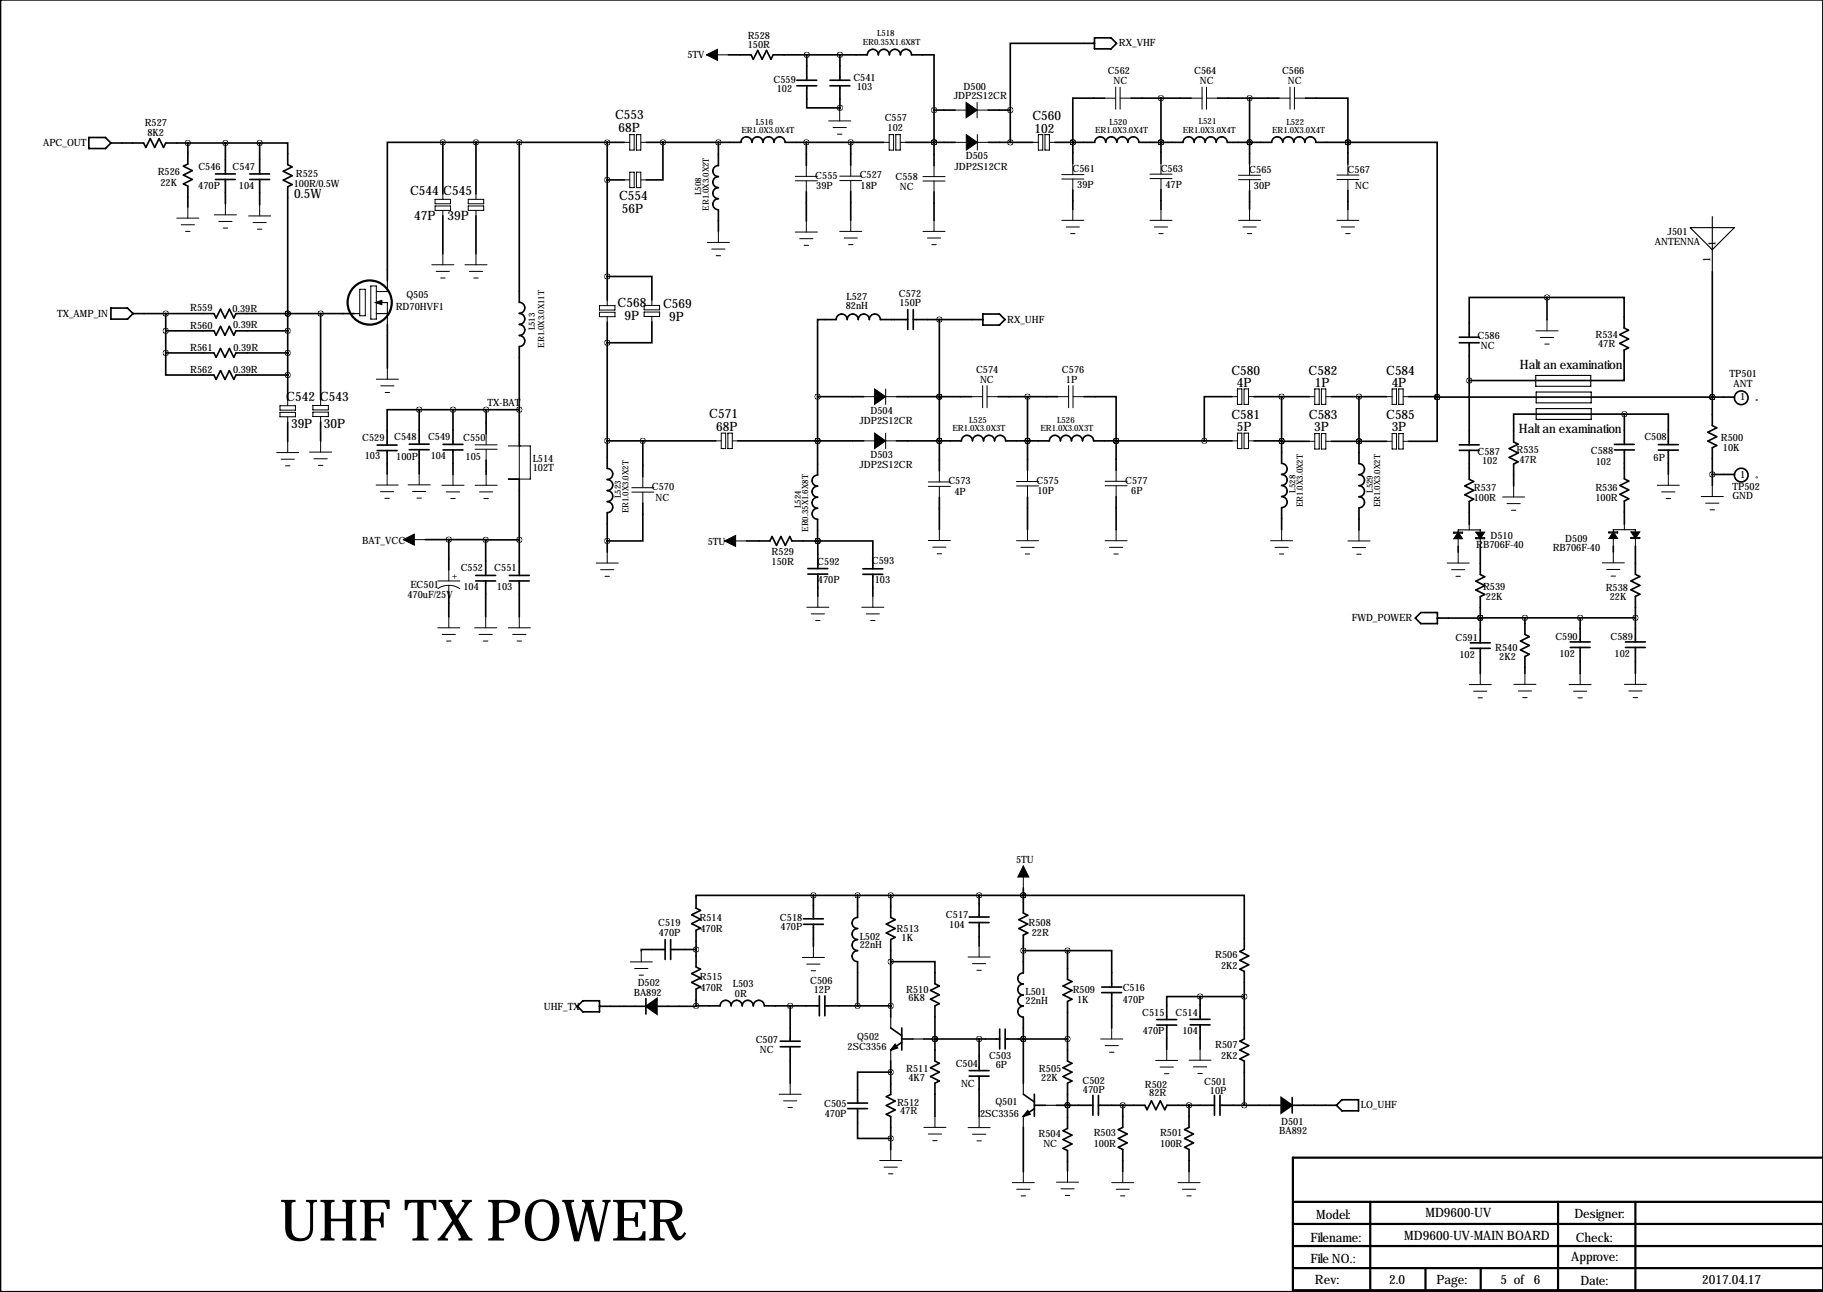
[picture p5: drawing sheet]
<svg xmlns="http://www.w3.org/2000/svg" width="419mm" height="297mm" viewBox="0 0 419 297" stroke-linecap="round" stroke-linejoin="round" font-family="sans-serif">
<g fill="none" stroke="#000" stroke-width=".51">
<path d="M.1 -.1v297.1h419v-297M297.5 276.3h121.6M315 276.3v20.3M358.2 276.3v20.3M376 276.3v20.3M419.1 266.2h-121.9v30.4h121.9M297.2 281.4h121.9M297.2 286.5h121.9M297.2 291.6h121.9M327.7 291.6v5M340.4 291.6v5"/>
<circle cx="85" cy="69.6" r="5.1"/>
</g>
<g fill="none" stroke="#000" stroke-width=".25">
<path d="M388.6 52.3h10.1l-5 5.1zM393.7 49.8v12.7M81.4 72.1h1.3M86.5 69.6h2.6v5M86.5 72.1h2.6M89.1 64.5v2.5h-2.6M353.1 86.3h12.6v2.5h-12.6zM353.2 90.1h12.6v2.5h-12.6zM353.2 93.9h12.6v2.5h-12.6zM340.3 122.3v-.5h-5.1v.8M376 122.3v-.5h-5.1v.7M204.8 233.8v2.5"/>
<path d="M209.9 238.9h2.5M204.8 241.4v2.6M235.3 249v2.6M235.3 256.7v2.5M240.3 254.1h2.6"/>
</g>
<g fill="none" stroke="#000" stroke-width=".23">
<path d="M162.4 12.6h5.1M143.5 32.7h1.3M144.8 30.9h1v3.6h-1zM144.8 39.6h1v3.5h-1zM146.3 30.9h1v3.6h-1zM146.3 39.6h1v3.5h-1zM147.3 32.7h1.3M185.4 38v2.5M190.5 27.8h5.1M191.5 29.3h3.1M192.5 30.8h1M193 25.3v2.5"/>
<path d="M195.6 38v2.5M203.1 32.7h1.3M204.4 30.9h1v3.6h-1zM205.9 30.9h1.1v3.6h-1.1zM207 32.7h1.2M214.7 38.1v2.5M219.6 25.3h2.5M219.6 32.7h2.5M224.6 23.5v3.6M224.6 25.3h2.6M224.7 32.7h2.5M224.7 30.9v3.6"/>
<path d="M237.4 32.7h1.3M238.7 30.9h1v3.6h-1zM240.2 30.9h1v3.6h-1zM241.2 32.7h1.3M246.6 37.6v2.5M253.9 22.6h2.6M256.5 20v5.1M257.5 20v5.1M257.5 22.6h2.5M266.9 37.5v2.5M273.8 22.6h2.6M276.4 20v5.1"/>
<path d="M277.4 22.6h2.5M277.4 20v5.1M287.3 37.8v2.5M294 22.6h2.6M296.6 20v5.1M297.6 22.6h2.5M297.6 20v5.1M309.9 37.7v2.5M40.6 50.2h5.1M41.7 51.7h3M42.7 53.2h1M43.2 47.6v2.6"/>
<path d="M49.3 49.4h5.1M50.3 50.9h3M51.3 52.4h1M51.8 46.8v2.6M57.1 49.6h5.1M58.2 51.2h3M59.2 52.7h1M59.7 47.1v2.5M100 47.4h3.6v1h-3.6zM100 45.8h3.6v1h-3.6zM101.8 44.6v1.2M101.8 48.4v1.2"/>
<path d="M101.8 58.3v2.6M107.6 47.4h3.6v1h-3.6zM107.6 45.8h3.6v1h-3.6zM109.4 44.6v1.2M109.4 48.4v1.2M109.4 58.3v2.6M143.5 41.4h1.3M147.3 41.4h1.3M162.6 55.7h5.1M163.6 57.3h3.1M164.6 58.8h1.1M165.2 53.2v2.5"/>
<path d="M182.8 40.5h5.1M182.8 41.6h5.1M182.8 53.4h5.1M183.8 54.9h3.1M184.9 56.4h1M185.4 41.6v2.5M185.4 50.8v2.6M193 40.5h5.1M193 41.5h5.1M193 53.2h5.1M194.1 54.7h3M195.1 56.2h1"/>
<path d="M195.6 41.5v2.6M195.6 50.7v2.5M212.2 40.6h5.1M212.2 41.6h5.1M212.2 53.2h5.1M213.2 54.7h3.1M214.2 56.2h1M214.7 41.6v2.6M214.7 50.7v2.5M244.1 40.1h5.1M244.1 41.2h5.1M244.1 50.7h5.1"/>
<path d="M245.1 52.2h3.1M246.1 53.7h1M246.6 41.2v2.5M246.6 48.1v2.6M264.4 40h5M264.4 41.1h5M264.4 50.7h5M265.4 52.2h3M266.4 53.7h1M266.9 41.1v2.5M266.9 48.1v2.6M284.7 40.3h5.1"/>
<path d="M284.7 41.3h5.1M284.7 50.7h5.1M285.8 52.2h3M286.8 53.7h1M287.3 41.3v2.6M287.3 48.1v2.6M307.3 40.2h5.1M307.3 41.3h5.1M307.3 50.7h5.1M308.4 52.2h3M309.4 53.7h1M309.9 41.3v2.5"/>
<path d="M309.9 48.1v2.6M82.7 66.5h1.3v6.1h-1.3zM85.2 65.7h1.3v7.7h-1.3zM99.3 60.9h5M100.3 62.4h3M101.3 63.9h1M106.9 60.9h5.1M107.9 62.4h3M108.9 63.9h1M137.8 71.8h3.6v1h-3.6zM137.8 70.3h3.6v1h-3.6zM139.6 69v1.3"/>
<path d="M139.6 72.8v1.3M148.1 71.7h3.5v1.1h-3.5zM148.1 70.2h3.5v1h-3.5zM149.9 68.9v1.3M149.9 72.8v1.2M353.1 76.1h5.1M354.1 77.6h3.1M355.1 79.1h1.1M355.6 73.5v2.6M64.4 94.8h3.5v1h-3.5zM64.4 93.3h3.5v1h-3.5zM66.1 92v1.3"/>
<path d="M66.1 95.8v1.3M71.9 94.8h3.6v1h-3.6zM71.9 93.2h3.6v1h-3.6zM73.7 92v1.2M73.7 95.8v1.2M86.5 87.2h5.1M87.5 88.7h3.1M88.5 90.2h1.1M89.1 84.6v2.6M111.8 99.7v2.6M165.8 99.6h1v3.5h-1zM167.3 99.6h1.1v3.5h-1.1z"/>
<path d="M198.5 91.2h2.6M203.6 91.2h2.5M203.6 89.4v3.6M203.6 99.6v3.5M223.4 91.2h2.5M225.9 88.7v5M226.9 91.2h2.6M226.9 88.7v5M243.1 91.2h2.6M245.7 88.7v5M246.7 91.2h2.5M246.7 88.7v5"/>
<path d="M283.2 91.2h1.3M284.5 89.4h1v3.6h-1zM284.5 99.6h1v3.5h-1zM286 89.4h1v3.6h-1zM286 99.6h1v3.5h-1zM287 91.2h1.3M301 91.2h1.3M302.3 89.4h1v3.6h-1zM302.3 99.7h1v3.5h-1zM303.8 89.4h1v3.6h-1zM303.8 99.7h1v3.5h-1zM304.8 91.2h1.3"/>
<path d="M318.8 91.2h1.2M320 89.4h1.1v3.6h-1.1zM320 99.7h1.1v3.5h-1.1zM321.6 89.4h1v3.6h-1zM321.6 99.7h1v3.5h-1zM322.6 91.2h1.2M63.6 104h5.1M64.6 105.6h3.1M65.6 107.1h1M66.1 101.5v2.5M71.2 103.9h5.1M72.2 105.5h3"/>
<path d="M73.2 107h1M73.7 101.4v2.5M86.5 111.5h5M87.5 113h3M88.5 114.6h1M89 109v2.5M93.8 111.5h5.1M94.8 113h3.1M95.9 114.5h1M96.4 108.9v2.6M101.6 111.6h5.1M102.6 113.1h3.1"/>
<path d="M103.6 114.6h1M104.1 109v2.6M109.2 102.3h5.1M109.2 103.3h5.1M109.2 111.6h5.1M110.2 113.1h3.1M111.3 114.6h1M111.8 103.3v2.5M111.8 109v2.6M116.8 102.5h5.1v7.6h-5.1M119.4 102.5h.1M119.4 102.5v7.6"/>
<path d="M145.2 112.1h5.1M145.2 113.1h5.1M147.8 109.6v2.5M147.8 113.1v2.6M164.5 101.4h1.3M168.4 101.4h1.2M198.5 101.4h2.6M203.6 101.4h2.5M213.4 110.8h5.1M213.4 111.8h5.1M216 108.3v2.5M216 111.8v2.6"/>
<path d="M233.7 110.7h5.1M233.7 111.7h5.1M236.2 108.2v2.5M236.2 111.7v2.6M254.1 110.7h5M254.1 111.7h5M256.6 108.1v2.6M256.6 111.7v2.5M283.2 101.4h1.3M287 101.4h1.3M301 101.5h1.3M304.8 101.5h1.3"/>
<path d="M318.8 101.5h1.2M322.6 101.5h1.2M345.4 114.3h5.1M346.5 115.8h3M347.5 117.3h1M348 111.7v2.6M381 111.6h5.1M382 113.1h3.1M383 114.6h1M383.5 109v2.6M391.1 114.2h5.1M392.1 115.7h3.1"/>
<path d="M393.1 117.2h1.1M393.7 111.6v2.6M92.7 124.1h5.1M100.6 133.6h5.1M103.2 134.6l-1.1 .1-1.4 .6M103.2 131v2.6M103.2 134.6v1.5M103.2 134.6l1.1 .1 1.4 .6M137.1 129.4h5M138.1 131h3M139.1 132.5h1M139.6 126.9v2.5"/>
<path d="M166.6 124.4h5.1M185.5 139.6h5.1M188 137.1v2.5M198.1 139.6h5.1M200.7 137.1v2.5M213.4 124.3h5.1M214.4 125.8h3.1M215.4 127.3h1.1M216 121.7v2.6M233.7 124.3h5.1M234.7 125.8h3M235.7 127.4h1"/>
<path d="M236.2 121.8v2.5M254.1 124.3h5M255.1 125.8h3M256.1 127.4h1M256.6 121.8v2.5M292.1 124.3h5.1M293.1 125.8h3.1M294.1 127.4h1M294.6 121.8v2.5M309.9 124.4h5.1M310.9 125.9h3M311.9 127.4h1"/>
<path d="M312.4 121.8v2.6M332.7 129.4h5.1M333.7 131h3.1M334.2 122.3h2v.3h-2zM334.7 132.5h1M335.2 123.9v1.7M335.2 126.9v2.5M337.8 120.6v1.2M339.3 123.6h2v.3h-2zM340.3 123.9v1.7M368.3 129.4h5.1M369.4 130.9h3"/>
<path d="M369.9 122.3h2v.2h-2zM370.4 132.4h1M370.9 123.8v1.8M370.9 126.9v2.5M373.4 120.5v1.3M375 123.6h2v.2h-2zM376 123.8v1.8M100.6 144.3h5.1M101.7 145.9h3M102.7 147.4h1M103.2 141.8v2.5M109.1 144.3h5.1"/>
<path d="M110.1 145.9h3.1M111.2 147.4h1M111.7 141.8v2.5M116.8 144.3h5.1M117.9 145.9h3M118.9 147.4h1M119.4 141.8v2.5M186.5 141.1h3M187.5 142.7h1M199.1 141.1h3.1M200.2 142.7h1M337.8 157.4h5"/>
<path d="M338.8 158.9h3M340.3 154.8v2.6M348 157.3h5.1M349 158.9h3.1M350.6 154.8v2.5M360.7 157.4h5.1M361.7 158.9h3.1M363.3 154.8v2.6M373.4 157.3h5.1M374.4 158.9h3.1M376 154.8v2.5M339.8 160.4h1"/>
<path d="M350.1 160.4h1M362.8 160.4h1M375.5 160.4h1M235.3 199.1v5.1M147.4 218.6v2.5M187 217.6v2.5M225.1 217.5v2.5M144.9 221.1h5.1M145.9 222.7h3M146.9 224.2h1M184.5 220.1h5M185.5 221.7h3"/>
<path d="M186.5 223.2h1M222.6 220h5M223.6 221.6h3M224.6 223.1h1M253 238.9h5.1M255.6 236.3v2.6M179.1 251.6h5.1M180.1 253.1h3.1M181.2 254.6h1M181.7 249v2.6M212.4 259.2h5.1M214.9 256.7v2.5"/>
<path d="M222.6 259.2h5M225.1 256.7v2.5M254.1 240.4h3M255.1 241.9h1M265.7 243.8h5.1M266.7 245.3h3M267.7 246.8h1M268.2 241.3v2.5M273.4 243.7h5M274.4 245.3h3M275.4 246.8h1M275.9 241.2v2.5"/>
<path d="M202.2 266.8h5.1M203.3 268.3h3M204.3 269.9h1M204.8 264.3v2.5M213.4 260.7h3.1M214.4 262.2h1M223.6 260.8h3M224.6 262.3h1M232.7 271.9h5.1M233.7 273.4h3.1M234.7 274.9h1.1M235.3 269.4v2.5"/>
<path d="M242.9 271.8h5.1M243.9 273.3h3M244.9 274.8h1M245.4 269.3v2.5M255.6 271.9h5.1M256.6 273.4h3M257.6 274.9h1M258.1 269.4v2.5M270.8 271.9h5.1M271.8 273.4h3.1M272.8 274.9h1.1M273.4 269.4v2.5"/>
</g>
<g fill="#000" stroke="#000" stroke-width=".23">
<path d="M162.4 12.6l2.5-1.3v2.6zM222.1 23.5l2.5 1.8-2.5 1.8zM222.1 30.9l2.6 1.8-2.6 1.8zM86.3 69.6l1.5-.6v1.1zM201.1 89.4l2.5 1.8-2.5 1.8zM201.1 99.6l2.5 1.8-2.5 1.7zM92.7 124.1l2.5-1.3v2.5zM166.6 124.4l2.5-1.3v2.5zM335.2 122.3l1 1.6h-2zM339.3 122.3h2l-1 1.6zM370.9 122.3l1 1.5h-2zM375 122.3h2l-1 1.5z"/>
<path d="M235.3 199.1l1.2 2.5h-2.5z"/>
</g>
<g fill="none" stroke="#000" stroke-width=".38">
<path d="M167.5 12.6h5.2l.5 1 1-2 1 2 1-2 1 2 .5-1h21.7a1.27 1.27 0 0 1 1.3-1.3 1.27 1.27 0 0 1 1.2 1.3 1.27 1.27 0 0 1 1.3-1.3 1.27 1.27 0 0 1 1.3 1.3 1.27 1.27 0 0 1 1.2-1.3 1.27 1.27 0 0 1 1.3 1.3 1.27 1.27 0 0 1 1.3-1.3 1.27 1.27 0 0 1 1.2 1.3h5.2v12.7M183.2 18.5h4.6M183.2 19.7h4.6M185.5 19.7v5.1h7.6M185.5 12.6v5.9M190.8 18.5h4.6M190.8 19.7h4.6M193.1 12.6v5.9M193.1 19.7v5.1M251.6 10h-19.3v15.3M251.6 8.7h3.8l1.3 1.3-1.3 1.2h-3.8zM20.4 31.6h3.8l1.3 1.3-1.3 1.2h-3.8z"/>
<path d="M25.5 32.9h7.5l.5 1 1-2 1.1 2 1-2 1 2 .5-1h21.6M43.2 32.9v4.8l-1 .5 2 1-2 1 2 1.1-2 1 1 .5v4.8M49.5 40h4.6M51.8 32.9v7.1M57.4 40h4.6M59.7 32.9h6.4v5l1.1 .5-2.1 1 2.1 1-2.1 1 2.1 1-1.1 .5v49.1M59.7 32.9v7.1M101.8 32.7h-12.7v31.8M101.8 32.7h17.6M101.8 32.7v11.9M109.4 32.7v11.9M119.4 32.7v36.8a1.27 1.27 0 0 1 1.3 1.3 1.27 1.27 0 0 1-1.3 1.2 1.27 1.27 0 0 1 1.3 1.3 1.27 1.27 0 0 1-1.3 1.3 1.27 1.27 0 0 1 1.3 1.3 1.27 1.27 0 0 1-1.3 1.2 1.27 1.27 0 0 1 1.2 1.3 1.27 1.27 0 0 1-1.2 1.3v22.8"/>
<path d="M119.4 32.7l20.2 .1M139.6 32.8v36.2M143.5 32.7l-3.9 .1M148.6 32.7h21.7a1.27 1.27 0 0 1 1.3-1.2 1.27 1.27 0 0 1 1.3 1.2 1.27 1.27 0 0 1 1.2-1.2 1.27 1.27 0 0 1 1.3 1.2 1.27 1.27 0 0 1 1.3-1.2 1.27 1.27 0 0 1 1.3 1.2 1.27 1.27 0 0 1 1.2-1.2 1.27 1.27 0 0 1 1.3 1.2h22.6M152.4 32.7v8.7h-3.8M165.2 32.7v5.4a1.27 1.27 0 0 0-1.3 1.2 1.27 1.27 0 0 0 1.3 1.3 1.27 1.27 0 0 0-1.3 1.3 1.27 1.27 0 0 0 1.3 1.2 1.27 1.27 0 0 0-1.3 1.3 1.27 1.27 0 0 0 1.3 1.3 1.27 1.27 0 0 0-1.3 1.3 1.27 1.27 0 0 0 1.3 1.2v5M185.4 32.7v5.3M193.1 24.8l-.1 .5M195.6 32.7v5.3M208.2 32.7h11.4M214.7 32.7h.1M214.7 25.3v12.8"/>
<path d="M214.7 25.3h4.9M227.2 25.3h5.1M227.2 32.7h10.2M232.3 25.3v7.4M242.5 32.7h9.2a1.27 1.27 0 0 1 1.2-1.2 1.27 1.27 0 0 1 1.3 1.2 1.27 1.27 0 0 1 1.3-1.2 1.27 1.27 0 0 1 1.2 1.2 1.27 1.27 0 0 1 1.3-1.2 1.27 1.27 0 0 1 1.3 1.2 1.27 1.27 0 0 1 1.3-1.2 1.27 1.27 0 0 1 1.2 1.2h10.2a1.27 1.27 0 0 1 1.3-1.2 1.27 1.27 0 0 1 1.2 1.2 1.27 1.27 0 0 1 1.3-1.2 1.27 1.27 0 0 1 1.3 1.2 1.27 1.27 0 0 1 1.2-1.2 1.27 1.27 0 0 1 1.3 1.2 1.27 1.27 0 0 1 1.3-1.2 1.27 1.27 0 0 1 1.2 1.2h10.3a1.27 1.27 0 0 1 1.2-1.2 1.27 1.27 0 0 1 1.3 1.2 1.27 1.27 0 0 1 1.3-1.2 1.27 1.27 0 0 1 1.2 1.2 1.27 1.27 0 0 1 1.3-1.2 1.27 1.27 0 0 1 1.3 1.2 1.27 1.27 0 0 1 1.2-1.2 1.27 1.27 0 0 1 1.3 1.2h7.4M246.6 32.7h.1M246.6 32.7v4.9M253.9 22.6h-7.3v10.1M260 22.6h13.8M266.9 32.7h.1M266.9 22.6v14.9M279.9 22.6h14.1"/>
<path d="M287.3 32.7h.1M287.3 22.6v15.2M300.1 22.6h9.8v10.1M309.9 32.7h.1M309.9 32.7h20.5v58.6M309.9 32.7v5M49.5 41.3h4.6M51.8 41.3v5.5M57.4 41.3h4.6M59.7 41.3v5.8M101.8 49.6v8.7M109.4 49.6v8.7"/>
<path d="M139.6 41.4h3.9M185.4 44.1v6.7M195.6 44.1v6.6M214.7 44.2v6.5M246.6 43.7v4.4M266.9 43.6v4.5M287.3 43.9v4.2M309.9 43.8v4.3M25.5 70.8h3.8l1.3 1.3-1.3 1.3h-3.8zM30.6 72.1h18.6l.5 1 1-2 1 2 1-2 1 2 .6-1h27.1M38.1 76.1h11.1l.5 1 1-2.1 1 2.1 1-2.1 1 2.1 .6-1h11.8M38.1 72.1v9"/>
<path d="M66.1 72.1h.1M73.7 72.1v19.9M89.1 74.6v10M139.6 74.1v33.6a1.27 1.27 0 0 1 1.3 1.3 1.27 1.27 0 0 1-1.3 1.2 1.27 1.27 0 0 1 1.3 1.3 1.27 1.27 0 0 1-1.3 1.3 1.27 1.27 0 0 1 1.3 1.3 1.27 1.27 0 0 1-1.3 1.2 1.27 1.27 0 0 1 1.3 1.3 1.27 1.27 0 0 1-1.3 1.3v9M139.6 63.6h10.3v5.3M149.9 74v4.8h-10.3M208.7 73.5h-6.3a1.27 1.27 0 0 0-1.3-1.3 1.27 1.27 0 0 0-1.3 1.3 1.27 1.27 0 0 0-1.2-1.3 1.27 1.27 0 0 0-1.3 1.3 1.27 1.27 0 0 0-1.3-1.3 1.27 1.27 0 0 0-1.2 1.3 1.27 1.27 0 0 0-1.3-1.3 1.27 1.27 0 0 0-1.3 1.3h-4.2v17.7M208.7 71.2v4.6M210 73.5h16M210 71.2v4.6M216 73.5v34.8M226 72.2h3.8l1.2 1.3-1.2 1.2h-3.8z"/>
<path d="M335.5 77.5h4.6M335.5 78.8h4.6M337.8 78.8v23.5M355.6 68.4h17.8v7l1 .5-2 1 2 1-2 1.1 2 1-1 .5v7h-35.6M355.6 68.4h-17.8v9.1M355.6 68.4v5.1M393.7 62.5v35.4l1 .5-2.1 1 2.1 1-2.1 1 2.1 1-1 .5v8.7M38.1 81.1h11.1l.5 1.1 1-2.1 1 2.1 1-2.1 1 2.1 .6-1.1h11.8M38.1 81.1v5.1h11.1l.5 1 1-2 1 2 1-2 1 2 .6-1h11.8M66.1 97.1v4.4M73.7 97v4.4M96.4 94.2h-7.4v8.1"/>
<path d="M96.4 94.2v7.9M96.4 94.2h23M104.1 94.2v8M111.8 94.2v5.5M188 91.2v18a1.27 1.27 0 0 0-1.3 1.3 1.27 1.27 0 0 0 1.3 1.3 1.27 1.27 0 0 0-1.3 1.2 1.27 1.27 0 0 0 1.3 1.3 1.27 1.27 0 0 0-1.3 1.3 1.27 1.27 0 0 0 1.3 1.3 1.27 1.27 0 0 0-1.3 1.2 1.27 1.27 0 0 0 1.3 1.3v5M188 91.2h10.5M206.1 91.2h17.3M216 91.2h.1M229.5 91.2h13.6M236.2 91.2v17M249.2 91.2h7.4v10.2M283.2 91.2h-6.3v10.2"/>
<path d="M288.3 91.2h12.7M294.6 91.2v15.3a1.27 1.27 0 0 1 1.3 1.3 1.27 1.27 0 0 1-1.3 1.3 1.27 1.27 0 0 1 1.3 1.2 1.27 1.27 0 0 1-1.3 1.3 1.27 1.27 0 0 1 1.3 1.3 1.27 1.27 0 0 1-1.3 1.3 1.27 1.27 0 0 1 1.3 1.2 1.27 1.27 0 0 1-1.3 1.3v5.1M306.1 91.2h12.7M312.4 91.2v15.4a1.27 1.27 0 0 1 1.3 1.3 1.27 1.27 0 0 1-1.3 1.2 1.27 1.27 0 0 1 1.3 1.3 1.27 1.27 0 0 1-1.3 1.3 1.27 1.27 0 0 1 1.3 1.2 1.27 1.27 0 0 1-1.3 1.3 1.27 1.27 0 0 1 1.3 1.3 1.27 1.27 0 0 1-1.3 1.2v5.1M323.8 91.2l6.6 .1M330.4 91.3v10.2h-6.6M330.4 91.3h.1M330.4 91.3h68.4M373.4 95.2h-25.4v6.4l1 .5-2 1 2 1.1-2 1 2 1-1 .5v5M373.4 95.2h10.1v7M373.4 95.2v7M393.7 91.3h.1"/>
<path d="M86.7 103.6h4.6M86.7 102.3h4.6M89 103.6v5.4M94.1 102.1h4.6M94.1 103.4h4.6M96.4 103.4v5.5M101.9 102.2h4.5M101.9 103.4h4.5M104.1 103.4v5.6M111.8 105.8v3.2M119.4 110.1v22.2M139.6 101.4h24.9"/>
<path d="M147.8 115.7v8.7h-8.2M147.8 101.4v8.2M169.6 101.4h28.9M188 101.4h.1M206.1 101.4h14.9a1.27 1.27 0 0 1 1.3-1.3 1.27 1.27 0 0 1 1.3 1.3 1.27 1.27 0 0 1 1.2-1.3 1.27 1.27 0 0 1 1.3 1.3 1.27 1.27 0 0 1 1.3-1.3 1.27 1.27 0 0 1 1.3 1.3 1.27 1.27 0 0 1 1.2-1.3 1.27 1.27 0 0 1 1.3 1.3h10a1.27 1.27 0 0 1 1.3-1.3 1.27 1.27 0 0 1 1.3 1.3 1.27 1.27 0 0 1 1.3-1.3 1.27 1.27 0 0 1 1.2 1.3 1.27 1.27 0 0 1 1.3-1.3 1.27 1.27 0 0 1 1.3 1.3 1.27 1.27 0 0 1 1.2-1.3 1.27 1.27 0 0 1 1.3 1.3h31.8M216 101.4h.1M216 114.4v7.3M236.2 101.4h.1M236.2 114.3v7.5M256.6 101.4h.1M256.6 101.4v6.7M256.6 114.2v7.6"/>
<path d="M288.3 101.4h6.3M294.6 101.5h6.4M306.1 101.5h12.7M312.4 101.5h.1M335.5 102.3h4.6M335.5 103.5h4.6M337.8 103.5v6.7l1 .5-2 1 2 1-2 1.1 2 1-1 .5v5.3M371.1 102.2h4.6M371.1 103.4h4.6M373.4 103.4v6.7l1 .5-2 1 2 1-2 1.1 2 1-1 .5v5.3M381.3 102.2h4.5M381.3 103.5h4.5"/>
<path d="M383.5 103.5v5.5M393.7 109.1h5.1M97.8 124.1h5.4M103.2 124.1h8.5M103.2 124.1v6.9M103.2 136.1v5.7M109.4 132.3h4.5M109.4 133.6h4.5M111.7 124.1v8.2M111.7 133.6v8.2M111.7 124.1h7.7M117.1 132.3h4.6"/>
<path d="M117.1 133.6h4.6M119.4 133.6v8.2M171.7 124.4h5.3l.5-1 1 2 1-2 1 2 1.1-2 .5 1h5.9M185.7 130.7h4.6M185.7 132h4.6M188 124.4h12.7v6.4M188 124.4v6.3M188 132v5.1M198.4 132h4.5M198.4 130.8h4.5M200.7 132v5.1M335.2 125.6v1.3"/>
<path d="M340.3 125.6v6.5l1 .5-2 1 2 1-2 1 2 1.1-1 .5v10.6M370.9 125.6v1.3M376 125.6v6.4l1 .5-2 1.1 2 1-2 1 2 1-1 .5v10.5M326.6 140.8h3.9v2.6h-3.9l-1.2-1.3zM338 149.1h4.6M338 147.8h4.6M340.3 142l-9.8 .1M340.3 142h.1M340.3 149.1v5.7M340.3 142h35.7M350.6 142v3.9l1 .5-2 1 2 1-2 1 2 1-1 .5v3.9M361 148.9h4.6"/>
<path d="M361 147.6h4.6M363.3 142v5.6M363.3 148.9v5.9M373.7 148.9h4.6M373.7 147.6h4.6M376 148.9v5.9M152.9 218.3h-5.5v.3M152.9 216v4.6M154.2 218.3h5.8M154.2 216v4.6M184.7 212.5h4.6M184.7 211.2h4.6"/>
<path d="M187 205.9h-27v2.9l1 .5-2 1 2 1-2 1.1 2 1-1 .5v8.4l1 .5-2 1 2 1.1-2 1 2 1-1 .5v3.9M187 205.9v5.3M187 212.5v5.1M187 205.9h48.3M197.2 205.9v5a1.27 1.27 0 0 0-1.3 1.3 1.27 1.27 0 0 0 1.3 1.3 1.27 1.27 0 0 0-1.3 1.2 1.27 1.27 0 0 0 1.3 1.3 1.27 1.27 0 0 0-1.3 1.3 1.27 1.27 0 0 0 1.3 1.3 1.27 1.27 0 0 0-1.3 1.2 1.27 1.27 0 0 0 1.3 1.3v10.2M204.8 205.9v5l1 .5-2 1.1 2 1-2 1 2 1-1 .5v17.8M222.8 212.1h4.6M222.8 210.8h4.6M225.1 205.9v4.9M225.1 212.1v5.4M235.3 204.2v5.7l1 .5-2.1 1 2.1 1.1-2.1 1 2.1 1-1 .5v8.7a1.27 1.27 0 0 0-1.3 1.3 1.27 1.27 0 0 0 1.3 1.2 1.27 1.27 0 0 0-1.3 1.3 1.27 1.27 0 0 0 1.3 1.3 1.27 1.27 0 0 0-1.3 1.2 1.27 1.27 0 0 0 1.3 1.3 1.27 1.27 0 0 0-1.3 1.3 1.27 1.27 0 0 0 1.3 1.2v15.2M235.3 205.9h.1"/>
<path d="M235.3 205.9h50.8v12.3l-1.1 .6 2.1 1-2.1 1 2.1 1-2.1 1 1.1 .5v15.6l-1.1 .5 2.1 1-2.1 1 2.1 1-2.1 1 1.1 .6v10.1M235.3 218.6h10.1M245.4 218.6h10.2v8.3M245.4 218.6v6.6l1 .5-2 1 2 1-2 1 2 1-1 .5v13.8l1 .5-2 1 2 1-2 1 2 1-1 .5v10.4l-1 .6 2 1-2 1 2 1-2 1 1 .5v4.8M132.7 231.4l1.3-1.3h3.8v2.5h-3.8zM137.8 231.4h10.7M148.5 229.6v3.5M160 231.3h5.6a1.27 1.27 0 0 1 1.2-1.3 1.27 1.27 0 0 1 1.3 1.3 1.27 1.27 0 0 1 1.3-1.3 1.27 1.27 0 0 1 1.2 1.3 1.27 1.27 0 0 1 1.3-1.3 1.27 1.27 0 0 1 1.3 1.3 1.27 1.27 0 0 1 1.2-1.3 1.27 1.27 0 0 1 1.3 1.3h12.7M160 231.3l-9 .1M179.4 239.4h4.5M181.7 231.3v8.1M188.4 229v4.5"/>
<path d="M189.6 231.3h15.2M189.6 229v4.5M204.8 221.1h10.1v5.1l1.1 .5-2.1 1 2.1 1-2.1 1 2.1 1-1.1 .6v12.7l1.1 .5-2.1 1 2.1 1-2.1 1 2.1 1-1.1 .5v7.7M204.8 236.3l2.5 1.8M207.3 238.9h2.6M207.3 236.3v5.1M207.3 239.6l-2.5 1.8M212.4 238.9h17.4M214.9 238.9h.1M225.1 238.9v7.2M229.8 236.6v4.6M231.1 238.9h14.3"/>
<path d="M231.1 236.6v4.6M235.3 238.9h.1M253.3 226.9h4.6M253.3 228.2h4.6M255.6 228.2v8.1M265.9 234.4h4.6M265.9 235.7h4.6M268.2 235.7v5.6M273.6 234.4h4.6M273.6 235.6h4.6M275.9 229.1h-7.7v5.3M275.9 229.1v5.3"/>
<path d="M275.9 235.6v5.6M275.9 229.1h10.2M179.4 240.7h4.5M181.7 240.7v8.3M194.9 254.9h4.5M194.9 253.6h4.5M197.2 254.9v6.8h7.6M204.8 246.5h-7.6v7.1M204.8 244v7.6l-1 .5 2 1-2 1.1 2 1-2 1 1 .5v7.6M222.8 246.1h4.6M222.8 247.4h4.6M225.1 247.4v9.3"/>
<path d="M235.3 251.6l2.5 1.8M235.3 259.2v10.2M237.8 254.1h2.5M237.8 251.6v5.1M237.8 254.9l-2.5 1.8M242.9 254.1h8.4M245.4 254.1h.1M251.3 251.8v4.6M252.5 254.1h10.7l.5 1 1-2 1 2 1.1-2 1 2 .5-1h10.9M252.5 251.8v4.6M258.1 254.1v5.1l-1 .5 2 1-2 1 2 1-2 1.1 1 .5v5.1M273.4 254.1v5.1l-1.1 .5 2.1 1-2.1 1 2.1 1-2.1 1.1 1.1 .5v5.1"/>
<path d="M279.2 251.8v4.6M280.5 254.1h14M280.5 251.8v4.6M297.1 254.1h10.1M297.1 252.3v3.6M307.2 254.1l1.3-1.3h3.8v2.6h-3.8z"/>
<circle cx="400.3" cy="91.5" r="1.57"/>
<circle cx="403.9" cy="92" r=".05"/>
<circle cx="400.3" cy="109.2" r="1.57"/>
<circle cx="403.9" cy="109.7" r=".05"/>
</g>
<path d="M148.5 231.4l2.5-1.8v3.5zM205.8 240.1l.5 .8-1.5 .5zM236.3 255.4l.5 .7-1.5 .6zM294.5 252.3l2.6 1.8-2.6 1.8z" fill="#000" stroke="#000" stroke-width=".38"/>
<path d="M104.1 94.2a.05 .05 0 0 0 .1 0 .05 .05 0 0 0-.1 0zM235.2 238.9a.05 .05 0 0 0 .1 0 .05 .05 0 0 0-.1 0zM258.1 254.1a.05 .05 0 0 0 .1 0 .05 .05 0 0 0-.1 0zM245.4 254.1a.05 .05 0 0 0 .1 0 .05 .05 0 0 0-.1 0zM204.7 246.5a.05 .05 0 0 0 .1 0 .05 .05 0 0 0-.1 0zM235.2 238.9a.05 .05 0 0 0 .1 0 .05 .05 0 0 0-.1 0zM245.4 238.9a.05 .05 0 0 0 .1 0 .05 .05 0 0 0-.1 0zM245.4 218.6a.05 .05 0 0 0 .1 0 .05 .05 0 0 0-.1 0zM235.2 218.6a.05 .05 0 0 0 .1 0 .05 .05 0 0 0-.1 0zM204.7 261.7a.05 .05 0 0 0 .1 0 .05 .05 0 0 0-.1 0zM204.7 231.3a.05 .05 0 0 0 .1 0 .05 .05 0 0 0-.1 0zM204.7 221.1a.05 .05 0 0 0 .1 0 .05 .05 0 0 0-.1 0zM197.1 231.3a.05 .05 0 0 0 .1 0 .05 .05 0 0 0-.1 0zM197.1 205.9a.05 .05 0 0 0 .1 0 .05 .05 0 0 0-.1 0zM235.2 205.9a.05 .05 0 0 0 .1 0 .05 .05 0 0 0-.1 0zM214.9 238.9a.05 .05 0 0 0 .1 0 .05 .05 0 0 0-.1 0zM273.3 254.1a.05 .05 0 0 0 .1 0 .05 .05 0 0 0-.1 0zM235.2 205.9a.05 .05 0 0 0 .1 0 .05 .05 0 0 0-.1 0zM225 205.9a.05 .05 0 0 0 .1 0 .05 .05 0 0 0-.1 0zM204.7 205.9a.05 .05 0 0 0 .1 0 .05 .05 0 0 0-.1 0zM275.8 229.1a.05 .05 0 0 0 .1 0 .05 .05 0 0 0-.1 0zM225 238.9a.05 .05 0 0 0 .1 0 .05 .05 0 0 0-.1 0zM214.9 238.9a.05 .05 0 0 0 .1 0 .05 .05 0 0 0-.1 0zM286 229.1a.05 .05 0 0 0 .1 0 .05 .05 0 0 0-.1 0zM111.6 124.1a.05 .05 0 0 0 .1 0 .05 .05 0 0 0-.1 0zM236.2 101.4a.05 .05 0 0 0 .1 0 .05 .05 0 0 0-.1 0zM256.5 101.4a.05 .05 0 0 0 .1 0 .05 .05 0 0 0-.1 0zM215.9 101.4a.05 .05 0 0 0 .1 0 .05 .05 0 0 0-.1 0zM236.2 91.2a.05 .05 0 0 0 .1 0 .05 .05 0 0 0-.1 0zM276.8 101.4a.05 .05 0 0 0 .1 0 .05 .05 0 0 0-.1 0zM287.2 32.7a.05 .05 0 0 0 .1 0 .05 .05 0 0 0-.1 0zM246.6 32.7a.05 .05 0 0 0 .1 0 .05 .05 0 0 0-.1 0zM287.2 32.7a.05 .05 0 0 0 .1 0 .05 .05 0 0 0-.1 0zM287.2 22.6a.05 .05 0 0 0 .1 0 .05 .05 0 0 0-.1 0zM246.6 32.7a.05 .05 0 0 0 .1 0 .05 .05 0 0 0-.1 0zM103.1 124.1a.05 .05 0 0 0 .1 0 .05 .05 0 0 0-.1 0zM119.3 32.7a.05 .05 0 0 0 .1 0 .05 .05 0 0 0-.1 0zM109.4 32.7a.05 .05 0 0 0 .1 0 .05 .05 0 0 0-.1 0zM286 254.1a.05 .05 0 0 0 .1 0 .05 .05 0 0 0-.1 0zM294.6 101.4a.05 .05 0 0 0 .1 0 .05 .05 0 0 0-.1 0zM294.6 101.5a.05 .05 0 0 0 .1 0 .05 .05 0 0 0-.1 0zM214.7 32.7a.05 .05 0 0 0 .1 0 .05 .05 0 0 0-.1 0zM232.2 32.7a.05 .05 0 0 0 .1 0 .05 .05 0 0 0-.1 0zM185.3 32.7a.05 .05 0 0 0 .1 0 .05 .05 0 0 0-.1 0zM393.6 91.3a.05 .05 0 0 0 .1 0 .05 .05 0 0 0-.1 0zM393.6 91.3a.05 .05 0 0 0 .1 0 .05 .05 0 0 0-.1 0zM393.6 109.1a.05 .05 0 0 0 .1 0 .05 .05 0 0 0-.1 0zM312.4 101.5a.05 .05 0 0 0 .1 0 .05 .05 0 0 0-.1 0zM214.7 32.7a.05 .05 0 0 0 .1 0 .05 .05 0 0 0-.1 0zM245.4 254.1a.05 .05 0 0 0 .1 0 .05 .05 0 0 0-.1 0zM96.3 94.2a.05 .05 0 0 0 .1 0 .05 .05 0 0 0-.1 0zM119.3 124.1a.05 .05 0 0 0 .1 0 .05 .05 0 0 0-.1 0zM294.6 91.2a.05 .05 0 0 0 .1 0 .05 .05 0 0 0-.1 0zM312.4 101.5a.05 .05 0 0 0 .1 0 .05 .05 0 0 0-.1 0zM312.4 91.2a.05 .05 0 0 0 .1 0 .05 .05 0 0 0-.1 0zM165.1 32.7a.05 .05 0 0 0 .1 0 .05 .05 0 0 0-.1 0zM195.5 32.7a.05 .05 0 0 0 .1 0 .05 .05 0 0 0-.1 0zM147.7 101.4a.05 .05 0 0 0 .1 0 .05 .05 0 0 0-.1 0zM111.7 94.2a.05 .05 0 0 0 .1 0 .05 .05 0 0 0-.1 0zM119.3 94.2a.05 .05 0 0 0 .1 0 .05 .05 0 0 0-.1 0zM186.9 205.9a.05 .05 0 0 0 .1 0 .05 .05 0 0 0-.1 0zM160 218.3a.05 .05 0 0 0 .1 0 .05 .05 0 0 0-.1 0zM181.6 231.3a.05 .05 0 0 0 .1 0 .05 .05 0 0 0-.1 0zM160 231.3a.05 .05 0 0 0 .1 0 .05 .05 0 0 0-.1 0zM373.4 95.2a.05 .05 0 0 0 .1 0 .05 .05 0 0 0-.1 0zM73.7 72.1a.05 .05 0 0 0 .1 0 .05 .05 0 0 0-.1 0zM66.1 72.1a.05 .05 0 0 0 .1 0 .05 .05 0 0 0-.1 0zM66.1 72.1a.05 .05 0 0 0 .1 0 .05 .05 0 0 0-.1 0zM66.1 86.2a.05 .05 0 0 0 .1 0 .05 .05 0 0 0-.1 0zM66.1 81.1a.05 .05 0 0 0 .1 0 .05 .05 0 0 0-.1 0zM66.1 76.1a.05 .05 0 0 0 .1 0 .05 .05 0 0 0-.1 0zM193 12.6a.05 .05 0 0 0 .1 0 .05 .05 0 0 0-.1 0zM193 24.8a.05 .05 0 0 0 .1 0 .05 .05 0 0 0-.1 0zM185.4 12.6a.05 .05 0 0 0 .1 0 .05 .05 0 0 0-.1 0zM236.2 101.4a.05 .05 0 0 0 .1 0 .05 .05 0 0 0-.1 0zM256.5 101.4a.05 .05 0 0 0 .1 0 .05 .05 0 0 0-.1 0zM187.9 124.4a.05 .05 0 0 0 .1 0 .05 .05 0 0 0-.1 0zM188 124.4a.05 .05 0 0 0 .1 0 .05 .05 0 0 0-.1 0zM187.9 101.4a.05 .05 0 0 0 .1 0 .05 .05 0 0 0-.1 0zM187.9 101.4a.05 .05 0 0 0 .1 0 .05 .05 0 0 0-.1 0zM215.9 101.4a.05 .05 0 0 0 .1 0 .05 .05 0 0 0-.1 0zM215.9 91.2a.05 .05 0 0 0 .1 0 .05 .05 0 0 0-.1 0zM337.7 87.5a.05 .05 0 0 0 .1 0 .05 .05 0 0 0-.1 0zM355.6 68.4a.05 .05 0 0 0 .1 0 .05 .05 0 0 0-.1 0zM340.3 142a.05 .05 0 0 0 .1 0 .05 .05 0 0 0-.1 0zM340.3 142a.05 .05 0 0 0 .1 0 .05 .05 0 0 0-.1 0zM375.9 142a.05 .05 0 0 0 .1 0 .05 .05 0 0 0-.1 0zM350.5 142a.05 .05 0 0 0 .1 0 .05 .05 0 0 0-.1 0zM363.2 142a.05 .05 0 0 0 .1 0 .05 .05 0 0 0-.1 0zM215.9 73.5a.05 .05 0 0 0 .1 0 .05 .05 0 0 0-.1 0zM215.9 91.2a.05 .05 0 0 0 .1 0 .05 .05 0 0 0-.1 0zM187.9 91.2a.05 .05 0 0 0 .1 0 .05 .05 0 0 0-.1 0zM214.7 25.3a.05 .05 0 0 0 .1 0 .05 .05 0 0 0-.1 0zM232.2 25.3a.05 .05 0 0 0 .1 0 .05 .05 0 0 0-.1 0zM59.6 32.9a.05 .05 0 0 0 .1 0 .05 .05 0 0 0-.1 0zM51.8 32.9a.05 .05 0 0 0 .1 0 .05 .05 0 0 0-.1 0zM43.1 32.9a.05 .05 0 0 0 .1 0 .05 .05 0 0 0-.1 0zM309.8 32.7a.05 .05 0 0 0 .1 0 .05 .05 0 0 0-.1 0zM309.8 32.7a.05 .05 0 0 0 .1 0 .05 .05 0 0 0-.1 0z" fill="#000" stroke="#000" stroke-width="1.3"/>
<text font-size="13.2" x="64.2" y="285.2">UHF TX POWER</text>
<g font-size="3">
<text x="141.4" y="27.3">C553</text>
<text x="237.3" y="27.6">C560</text>
<text x="142.2" y="30.2">68P</text>
<text x="237.8" y="30.5">102</text>
<text x="67.6" y="45.5">0.5W</text>
<text x="94.3" y="44.9">C544 C545</text>
<text x="142.3" y="46">C554</text>
<text x="95.3" y="50.6">47P</text>
<text x="102.9" y="50.7">39P</text>
<text x="143" y="48.9">56P</text>
<text x="142" y="70.6">C568</text>
<text x="152.5" y="70.9">C569</text>
<text x="143.6" y="73.6">9P</text>
<text x="153.9" y="73.8">9P</text>
<text x="283.1" y="86.1">C580</text>
<text x="284.4" y="88.9">4P</text>
<text x="300.8" y="86.2">C582</text>
<text x="302.3" y="88.9">1P</text>
<text x="318.7" y="86.1">C584</text>
<text x="319.9" y="88.9">4P</text>
<text x="349.4" y="84.8">Halt an examination</text>
<text x="65.8" y="92.2">C542 C543</text>
<text x="66.9" y="98.5">39P</text>
<text x="74.5" y="98.4">30P</text>
<text x="163" y="96.1">C571</text>
<text x="164.6" y="99">68P</text>
<text x="283.1" y="96.3">C581</text>
<text x="284.4" y="99">5P</text>
<text x="300.9" y="96.4">C583</text>
<text x="302.2" y="99.1">3P</text>
<text x="318.7" y="96.4">C585</text>
<text x="319.9" y="99.1">3P</text>
<text x="349.2" y="99.6">Halt an examination</text>
<text x="302.6" y="280.2">Model:</text>
<text x="327.7" y="279.9">MD9600-UV</text>
<text x="362" y="280.1">Designer:</text>
<text x="301.3" y="285.5">Filename:</text>
<text x="322.8" y="285.1">MD9600-UV-MAIN BOARD</text>
<text x="362.3" y="285.5">Check:</text>
<text x="301.3" y="290.3">File NO.:</text>
<text x="361.2" y="290">Approve:</text>
<text x="302.3" y="295.1">Rev:</text>
<text x="319.3" y="295.3">2.0</text>
<text x="330.3" y="295.1">Page:</text>
<text x="345" y="295.1">5 of 6</text>
<text x="363.3" y="295.4">Date:</text>
<text x="391.3" y="295.2">2017.04.17</text>
</g>
<g font-size="2.3">
<text x="171.9" y="8.9">R528</text>
<text x="171.9" y="11">150R</text>
<text x="257.2" y="10.5">RX_VHF</text>
<text x="158" y="13.2">5TV</text>
<text x="254.7" y="17.1">C562</text>
<text x="274.5" y="17.1">C564</text>
<text x="294.7" y="17.1">C566</text>
<text x="177.9" y="19.1">C559</text>
<text x="178.6" y="21.2">102</text>
<text x="196.2" y="18.6">C541</text>
<text x="197" y="20.7">103</text>
<text x="219.3" y="22.7">JDP2S12CR</text>
<text x="221.5" y="20.7">D500</text>
<text x="256" y="19.4">NC</text>
<text x="275.8" y="19.4">NC</text>
<text x="296.1" y="19.4">NC</text>
<text x="33.3" y="29.1">R527</text>
<text x="203.4" y="27.7">C557</text>
<text x="9.9" y="33.6">APC_OUT</text>
<text x="33.9" y="31.2">8K2</text>
<text x="204.1" y="30.1">102</text>
<text x="36.3" y="40.2">R526</text>
<text x="45.6" y="39">C546</text>
<text x="53.5" y="39">C547</text>
<text x="68" y="40.6">R525</text>
<text x="187.4" y="41.1">C555</text>
<text x="197.7" y="41">C527</text>
<text x="205.9" y="41.5">C558</text>
<text x="219.4" y="39.1">JDP2S12CR</text>
<text x="222" y="36.6">D505</text>
<text x="246.6" y="39.6">C561</text>
<text x="266.8" y="39.5">C563</text>
<text x="287.2" y="39.8">C565</text>
<text x="309.8" y="39.7">C567</text>
<text x="36.9" y="42.7">22K</text>
<text x="45.6" y="43.4">470P</text>
<text x="54.9" y="43.4">104</text>
<text x="67.5" y="43.1">100R/0.5W</text>
<text x="187.6" y="43.5">39P</text>
<text x="197.9" y="43.4">18P</text>
<text x="206.9" y="43.6">NC</text>
<text x="247.6" y="43.2">39P</text>
<text x="267.9" y="43.1">47P</text>
<text x="288.3" y="43.4">30P</text>
<text x="311.5" y="43.3">NC</text>
<text x="383.4" y="54">J501</text>
<text x="380.5" y="56.4">ANTENNA</text>
<text x="394.4" y="56.7" transform="rotate(-90 394.4 56.7)">1</text>
<text x="393.1" y="60.1" transform="rotate(-90 393.1 60.1)">1</text>
<text x="43.7" y="71.6">R559</text>
<text x="53.5" y="71.6">0.39R</text>
<text x="91" y="71.3">RD70HVF1</text>
<text x="93.4" y="68.5">Q505</text>
<text x="194.4" y="71.1">82nH</text>
<text x="194.6" y="68.9">L527</text>
<text x="206.6" y="68.3">C572</text>
<text x="206.8" y="70.4">150P</text>
<text x="13.1" y="72.9">TX_AMP_IN</text>
<text x="43.7" y="75.6">R560</text>
<text x="53.6" y="75.5">0.39R</text>
<text x="231.5" y="74.3">RX_UHF</text>
<text x="339.7" y="77.8">C586</text>
<text x="366.8" y="77.7">R534</text>
<text x="43.7" y="80.6">R561</text>
<text x="53.7" y="80.7">0.39R</text>
<text x="340.4" y="80.1">NC</text>
<text x="367.4" y="79.9">47R</text>
<text x="43.7" y="85.7">R562</text>
<text x="53.6" y="85.8">0.39R</text>
<text x="224.4" y="85.8">C574</text>
<text x="225.3" y="88">NC</text>
<text x="244.1" y="85.8">C576</text>
<text x="245.1" y="88">1P</text>
<text x="397.6" y="86.8">TP501</text>
<text x="398.5" y="88.9">ANT</text>
<text x="112.1" y="93.2">TX-BAT</text>
<text x="200.2" y="95.2">D504</text>
<text x="400" y="92.1">1</text>
<text x="83.3" y="101.3">C529</text>
<text x="90.6" y="101.1">C548</text>
<text x="98.4" y="101.2">C549</text>
<text x="106.5" y="101.3">C550</text>
<text x="197.6" y="97.5">JDP2S12CR</text>
<text x="378" y="101.2">C508</text>
<text x="395.6" y="101.5">R500</text>
<text x="83.9" y="105.6">103</text>
<text x="91.1" y="105.8">100P</text>
<text x="99" y="105.4">104</text>
<text x="107" y="105.8">105</text>
<text x="122.5" y="106.2">L514</text>
<text x="197.6" y="107.6">JDP2S12CR</text>
<text x="200.2" y="105.3">D503</text>
<text x="339.7" y="104.5">C587</text>
<text x="340.7" y="106.8">102</text>
<text x="348.6" y="104.2">R535</text>
<text x="349.3" y="106.3">47R</text>
<text x="365.7" y="104.5">C588</text>
<text x="366.9" y="106.8">102</text>
<text x="380.1" y="106.1">6P</text>
<text x="396.1" y="103.6">10K</text>
<text x="122.5" y="108.3">102T</text>
<text x="149.8" y="112.6">C570</text>
<text x="218" y="111.3">C573</text>
<text x="219.4" y="113.8">4P</text>
<text x="238.3" y="111.2">C575</text>
<text x="238.5" y="113.7">10P</text>
<text x="258.7" y="111.2">C577</text>
<text x="260.1" y="113.6">6P</text>
<text x="338.8" y="112.9">R537</text>
<text x="366.8" y="112.9">R536</text>
<text x="398.3" y="112.6">TP502</text>
<text x="400" y="109.8">1</text>
<text x="150.7" y="115.1">NC</text>
<text x="338.8" y="115.1">100R</text>
<text x="366.8" y="115.1">100R</text>
<text x="398.3" y="114.7">GND</text>
<text x="83.3" y="125">BAT_VCC</text>
<text x="162.7" y="125.2">5TU</text>
<text x="339.4" y="125.9">RB706F-40</text>
<text x="342.7" y="124">D510</text>
<text x="359.9" y="124.5">D509</text>
<text x="105.9" y="131.3">C552</text>
<text x="113.6" y="131.3">C551</text>
<text x="177.4" y="129.8">150R</text>
<text x="177.4" y="127.7">R529</text>
<text x="187.9" y="129.8">C592</text>
<text x="200.4" y="129.6">C593</text>
<text x="357" y="126.6">RB706F-40</text>
<text x="93.7" y="137.4">470uF/25V</text>
<text x="94.3" y="135.1">EC501</text>
<text x="103.9" y="133.1">+</text>
<text x="106.5" y="135.6">104</text>
<text x="114.2" y="135.6">103</text>
<text x="188" y="134.1">470P</text>
<text x="201.1" y="134.1">103</text>
<text x="341" y="135.7">R539</text>
<text x="341.6" y="138">22K</text>
<text x="369.2" y="135.8">R538</text>
<text x="370.1" y="137.9">22K</text>
<text x="310.7" y="142.8">FWD_POWER</text>
<text x="334.6" y="147.3">C591</text>
<text x="343.8" y="149.6">R540</text>
<text x="357.6" y="147.1">C590</text>
<text x="370.3" y="147.1">C589</text>
<text x="335.5" y="151.3">102</text>
<text x="344.7" y="151.7">2K2</text>
<text x="358.5" y="151.1">102</text>
<text x="371.2" y="151.1">102</text>
<text x="233.6" y="198.3">5TU</text>
<text x="151.3" y="212.9">C519</text>
<text x="151.4" y="215.2">470P</text>
<text x="160.8" y="211.8">R514</text>
<text x="161" y="214.2">470R</text>
<text x="179.3" y="211.7">C518</text>
<text x="179.4" y="213.8">470P</text>
<text x="206.1" y="214.2">R513</text>
<text x="217.5" y="211.1">C517</text>
<text x="218.2" y="213.4">104</text>
<text x="236.5" y="213">R508</text>
<text x="237.2" y="215.1">22R</text>
<text x="197.7" y="218.1">22nH</text>
<text x="197.7" y="216">L502</text>
<text x="207.3" y="216.4">1K</text>
<text x="279.4" y="220.3">R506</text>
<text x="146.6" y="226.6">D502</text>
<text x="160.9" y="225.3">R515</text>
<text x="161" y="227.7">470R</text>
<text x="168.5" y="226.9">L503</text>
<text x="186.3" y="226.2">C506</text>
<text x="258.1" y="228">C516</text>
<text x="280.7" y="222.8">2K2</text>
<text x="125" y="232.1">UHF_TX</text>
<text x="145.7" y="229">BA892</text>
<text x="169" y="229.3">0R</text>
<text x="187.1" y="228.2">12P</text>
<text x="208.3" y="228.2">R510</text>
<text x="208.8" y="230.2">6K8</text>
<text x="235.8" y="230.8">22nH</text>
<text x="235.8" y="228.8">L501</text>
<text x="246.6" y="228.2">R509</text>
<text x="247.6" y="230.5">1K</text>
<text x="258.1" y="230.5">470P</text>
<text x="262.6" y="233.6">C515</text>
<text x="270.2" y="233.6">C514</text>
<text x="173.7" y="239.9">C507</text>
<text x="197" y="239.2">Q502</text>
<text x="262.7" y="237.7">470P</text>
<text x="271.8" y="237.7">104</text>
<text x="174.7" y="242.2">NC</text>
<text x="194.8" y="241.5">2SC3356</text>
<text x="219.7" y="245.4">C504</text>
<text x="227.4" y="243.4">C503</text>
<text x="228.9" y="245.6">6P</text>
<text x="279.4" y="240.9">R507</text>
<text x="280.7" y="243.5">2K2</text>
<text x="208.3" y="246.5">R511</text>
<text x="208.8" y="248.5">4K7</text>
<text x="220.9" y="249.8">NC</text>
<text x="238.9" y="246.4">R505</text>
<text x="239.4" y="248.4">22K</text>
<text x="248.9" y="249.1">C502</text>
<text x="248.9" y="251.3">470P</text>
<text x="263.2" y="250.1">R502</text>
<text x="276.8" y="249.5">C501</text>
<text x="278.2" y="251.6">10P</text>
<text x="189.5" y="254.6">C505</text>
<text x="189.6" y="256.8">470P</text>
<text x="206.2" y="254.2">R512</text>
<text x="206.9" y="256.2">47R</text>
<text x="225.3" y="256.7">2SC3356</text>
<text x="228.8" y="254.1">Q501</text>
<text x="264.2" y="252.1">82R</text>
<text x="312.9" y="254.8">LO_UHF</text>
<text x="238.7" y="261.5">R504</text>
<text x="239.9" y="263.8">NC</text>
<text x="251.4" y="261.2">R503</text>
<text x="251.4" y="263.8">100R</text>
<text x="266.7" y="261.2">R501</text>
<text x="266.7" y="263.8">100R</text>
<text x="294.1" y="260.8">BA892</text>
<text x="294.5" y="258.7">D501</text>
</g>
<g font-size="2">
<text x="198.4" y="10.4">ER0.35X1.6X8T</text>
<text x="201.6" y="8.4">L518</text>
<text x="173.7" y="28.7">L516</text>
<text x="255.1" y="28.7">L520</text>
<text x="275.6" y="28.6">L521</text>
<text x="295.8" y="28.7">L522</text>
<text x="170.4" y="30.5">ER1.0X3.0X4T</text>
<text x="251.8" y="30.5">ER1.0X3.0X4T</text>
<text x="271.9" y="30.5">ER1.0X3.0X4T</text>
<text x="292.5" y="30.5">ER1.0X3.0X4T</text>
<text x="161.2" y="44.9" transform="rotate(-90 161.2 44.9)">L508</text>
<text x="163" y="48.4" transform="rotate(-90 163 48.4)">ER1.0X3.0X2T</text>
<text x="123" y="76" transform="rotate(-90 123 76)">L513</text>
<text x="125.1" y="79.9" transform="rotate(-90 125.1 79.9)">ER1.0X3.0X11T</text>
<text x="219" y="99.1">ER1.0X3.0X3T</text>
<text x="222.8" y="97.2">L525</text>
<text x="239.2" y="99.1">ER1.0X3.0X3T</text>
<text x="243" y="97.2">L526</text>
<text x="297.8" y="113.2" transform="rotate(-90 297.8 113.2)">L528</text>
<text x="315.6" y="113.3" transform="rotate(-90 315.6 113.3)">L529</text>
<text x="142.7" y="114.5" transform="rotate(-90 142.7 114.5)">L523</text>
<text x="144.5" y="118" transform="rotate(-90 144.5 118)">ER1.0X3.0X2T</text>
<text x="184.1" y="116.8" transform="rotate(-90 184.1 116.8)">L524</text>
<text x="299.5" y="116.6" transform="rotate(-90 299.5 116.6)">ER1.0X3.0X2T</text>
<text x="317.3" y="116.7" transform="rotate(-90 317.3 116.7)">ER1.0X3.0X2T</text>
<text x="185.8" y="122.3" transform="rotate(-90 185.8 122.3)">ER0.35X1.6X8T</text>
</g>
</svg>
